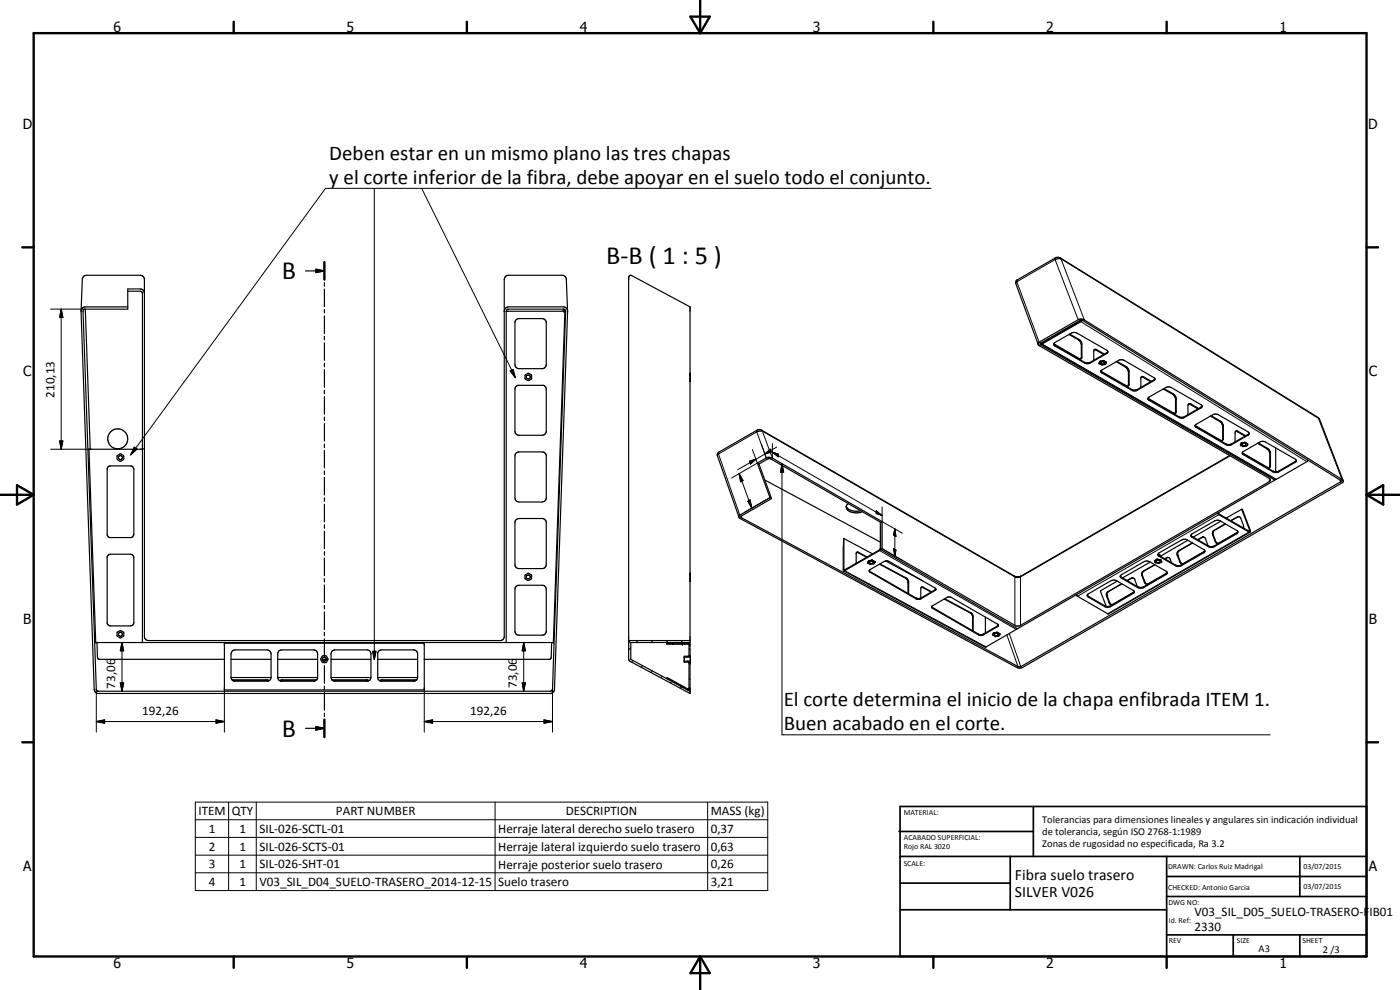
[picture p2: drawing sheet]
<svg xmlns="http://www.w3.org/2000/svg" width="420mm" height="297mm" viewBox="0 0 420 297" stroke-linecap="round" stroke-linejoin="round" font-family="sans-serif">
<g fill="none" stroke="#000" stroke-width=".35">
<path d="M97.4 78.7v5.2M24.3 93.4l.4-9.6a1.23 1.23 0 0 1 1.2-1.2h16.3l.8 .4 .3 .7v107.3l.5 .9 .7 .3h105.6l.8-.3 .4-.6v-107.4l.2-.7 1.1-.6h16.2l.6 .2 .6 .8 .3 9.8M25.6 92.8l-.5 .2-.2 .5 4 113.4 .4 .5h136l.3-.2 .2-.4 3.9-113.3-.1-.5-.4-.2h-16.6l-.5 .2-.2 .5v99.3M25.6 92.8l1.5 42M38.3 87.4h3.9l.4 .2 .1 .5v104.7M38.3 92.1h-12.7a1.31 1.31 0 0 0-1.3 1.4l4 113.3 .3 .9 .6 .4h136.2l.5-.2 .5-1.1 3.9-113.3a1.31 1.31 0 0 0-1.2-1.4h-16.5a1.39 1.39 0 0 0-1.3 1.4M43.3 87.8l-.5-.9-.4-.2h-4.1v6.1h-12.7M91.7 81.3h5.7M94.8 80.8l2.6 .5-2.6 .5zM97.4 84.8v1.1M97.4 86.7v5.3M97.4 92.9v1"/>
<path d="M97.4 94.8v5.3M151.9 93.4h17.6l-3.4 99.4h-137.4l-2-58h16M154.8 96.1l.9-.5h7.1l.5 .1 .5 .6 .1 13.1-.1 .5-.5 .6-7.6 .1-.5-.1-.6-.6-.1-13.1zM169.1 92.8v.6M318.8 99.2l.3 .2M319.1 99.1l.2 .1M320.6 98.2l.2 .1M324.5 96.1l.5 .1 77.3 47.9 .2 .3-96.3 55.7-.7-.1-83-44.7v-.5l9.1-5.2M324.5 96.1l-.4 .1-11.8 6.8M324.5 96.1l-11.8 6.9-.1-.2M324.7 96.1l-.3 .4-11.8 6.8-.2-.1M97.4 100.9v1.1"/>
<path d="M97.4 102.9v5.2M97.4 109v1.1M97.4 110.9v5.3M97.4 117.1v1.1M97.4 119v5.3M155 115.9l.5-.3h7.5l.8 .6 .1 .6-.1 13.1-.3 .4-.7 .3h-7.3a1.08 1.08 0 0 1-1-1.2v-12.6l.1-.6zM157.7 112.4l.7-.4 1 .4v1.3l-.7 .5-1-.5zM207.1 112.1v2M207.1 113.5l.1 .1M207.1 113.7h.1M207.2 112.5l-.1 .1M207.2 112.6h-.1"/>
<path d="M311.6 103.3l.3 .5 69 39.8 .4 .5-.4 .4-75.1 43.3-1.1-.1-40-23.1M311.6 103.3l-6.8-18.6 .5-.7 11.4-6.6 1.2-.1 77.7 48 .4 .5 7.1 18.5M311.6 103.3l-.1-.3 .4-.3 11.9-6.9 1.4 .1 77.5 47.9 .4 .5M312.3 103l-.1 .2 .2 .3 70.2 40.6M312.3 103l.1 .2M312.5 103.3l70.2 40.5h.4l9.1-5.3 .4-.5M314.4 101.8l.1 .2M316.4 102.9l5.1-3 1.3-.1 9.3 5.3 .4 .6-.4 .4-4.9 2.8-1.2 .2-9.4-5.3-.3-.4zM320.8 100.4l2.9 1.6 .7 1 .1 4.2-.2 .5M321 100.2l2.9 1.7 .7 1 .1 4.4-.3 .4h-.3l-7.8-4.4 9.2 5.4 .7 .2 1-.2 5.3-3.2M328.4 104.9l2.8 1.4M330.1 108.5l-.2 .6 .9 .4 .8-.1 .4-.6"/>
<path d="M330.1 108.5h.1M330.3 108.4l-.2 .1M330.4 108.8a.56 .56 0 0 1 .6-.3 .56 .56 0 0 1 .4 .6l-.7 .1zM330.4 111.3l.2 .3 9.2 5.4 .5 .1 .8-.1 5.3-3.1 .2-.3M330.5 111.1l5.4-3.1 1-.1 9.4 5.4 .3 .5-.2 .3-5.3 3.1h-1.3l-9.3-5.4zM331.3 108.2l-1 .2M331.3 108.2v.1M331.3 108.3l.6 .3M331.4 106.2l-2.8-1.4-.4 .4v2.9M331.9 108.6l.1 .2M332 108.8h.1M335 108.5l3 1.8 .5 .6 .2 .7-.2 4.3"/>
<path d="M335.2 108.4l2.8 1.6 .8 1 .1 4.3-.4 .6-8.1-4.5M342.5 113.1l2.8 1.5M344.5 119.5l.4 .4 9.1 5.2 .5 .1 .7-.1 5.6-3.3M344.7 119.3l5.1-3 1.3-.2 9.3 5.3 .4 .6-.4 .4-4.9 2.9-1.3 .1-9.3-5.3-.4-.4zM345.6 114.4l-2.9-1.5-.3 .6v2.7M349.1 116.7l2.8 1.6 .8 1 .1 4.3-.2 .4M349.3 116.6l2.9 1.6 .6 .8 .2 .7-.2 4.3-.6-.1-7.7-4.4M35.3 136.7l.7-.5 1 .5v1.2l-.7 .5-1-.5zM42.7 134.7h.6M97.4 125.1v1.1M97.4 127.1v5.2M97.4 133.2v1.1"/>
<path d="M97.4 135.2v5.2M155 135.8l.7-.2h7.1l.7 .2 .3 .5 .1 13.1-.1 .5-.5 .6-7.6 .1-.5-.1-.6-.6-.1-13.1zM227.3 138.9l3.1-1.7 1.4 .3 32.9 19M227.3 138.9l.5 .3M227.3 138.9l3.8 10.4M227.8 139.2l2.7-1.5 .6-.1 33.2 19.1M227.8 139.2l3.8 10.4M356.7 121.2l2.8 1.5M358.7 127.7l.3 .4 8.9 5.1 .7 .2 1-.2 5.3-3.2M358.7 127.6l5.2-3.1 1-.3 .6 .1 9.1 5.3 .3 .6-5.3 3.2-1 .2-.7-.2-9.1-5.2zM359.7 122.6l-2.3-1.4h-.7l-.2 3.2M363.3 124.8l2.8 1.7 .7 1 .1 4.4-.1 .3"/>
<path d="M363.5 124.7l2.8 1.7 .8 1v4.2l-.3 .6-.5-.1-7.6-4.4M369 136.7l-63 36.3-1.6-.2-76.2-43.9-1 .2-11.5 6.6-.4 .7 6.5 18.8M370.8 129.4l2.9 1.5M372.5 133l-.1 .6a1.59 1.59 0 0 0 1.8 .2l.2-.5M372.5 132.9v.1M372.6 132.9h.1M372.7 132.9l-.2 .1M372.8 133.3a.66 .66 0 0 1 .6-.3 .66 .66 0 0 1 .6 .5 .66 .66 0 0 1-.7 .3 .66 .66 0 0 1-.5-.5zM372.8 135.8l7.6 4.5h.5M372.8 135.8l9.7 5.7 1.2-.1 5.3-3.3M372.9 135.7l5.4-3.2 .8-.1 .5 .1 9.1 5.3 .3 .5-5.3 3.3-1.2 .2-9.3-5.4-.3-.2zM373.5 132.8h.3"/>
<path d="M373.5 132.8l-.8 .1M373.6 132.7h.1M373.6 132.7l.2 .1M373.6 132.7l-.1 .1M373.6 132.7l.1 .1M373.8 132.8l.6 .3M373.8 132.8h.1M373.8 130.7l-2.5-1.4h-.3l-.3 .6v2.7M374.4 133.1v.2M374.4 133.2v.1M377.4 133l2.8 1.7 .7 .7 .2 .7v3.8l-.2 .4M377.6 132.9l3 1.8 .6 .8 .1 4.5-.4 .3"/>
<path d="M382.9 134.4v7.2M32.4 140.2l.7-.4h6l.7 .2 .3 .6 .1 19.7-.4 .8-.4 .2h-6.5l-.7-.8v-19.9zM97.4 141.3v1.1M97.4 143.2v5.3M97.4 149.4v1M97.4 151.3v5.3M97.4 157.4v1.1M97.4 159.4v5.2M154.8 156l.9-.4h7.1l.8 .4 .3 .8-.1 13.1-.3 .4-.7 .3h-7.3a1.08 1.08 0 0 1-1-1.2v-12.6zM229.5 144l34.7 18.6M231.1 149.3l.5 .3M231.1 149.3l-9.1 5.3-.2 .2v.4"/>
<path d="M254 151.9a3.5 3.5 0 0 0 4.3 1.3M254.6 151.1a1.32 1.32 0 0 0-.6 1.5 1.32 1.32 0 0 0 1.3 1 4.9 4.9 0 0 0 3.5-.1M264.2 156.6l-.1 8.3-10.6 6.1M264.3 156.7v8.2M264.7 156.5l-.4 .2M264.7 156.5v8.1M365.5 154l.3 .4 9.3 5.3M366.4 156.4l-8.3 4.8M367.7 157.1l-3.4 2.1-.4 .4v.9l1.1 2.4 .7 .1 5.7-3.3M367.8 157.2l-3.3 1.9-.4 .5v.8l.8 2.2 .6 .5M371.5 159.5l-7.1 4.3-.7 .2-1-.2-5.3-3.2M371.7 155l.6 .4 .9 2.2v.8"/>
<path d="M371.7 155l-2.4 1.2M371.7 155l-2.3 1.3M372.6 152.8l.3 .2 2.3 6.1-.1 .6M372.6 152.8l-4.6 2.6M372.6 152.8l2.4 6.6-9.4-5.5M375.1 159.7l-42.5 24.5-9.2-5.3-.4-.4M382.6 144.1l-77.2 44.5-41.1-23.7M382.6 143.8v.3M403.1 144.3l-.1 .5-96.1 55.5-.7 .1-1.1-.2-82.9-44.6-.4-.4M32.4 166.7l.7-.4h6l.7 .2 .3 .5v20a.95 .95 0 0 1-1 .8h-6l-.6-.2-.3-.6v-20zM97.4 165.5v1.1M97.4 167.4v5.3"/>
<path d="M97.4 173.6v1M97.4 175.5v5.3M155 175.9l.7-.3h7.1a1.21 1.21 0 0 1 1.1 1.2l-.1 13.1-.5 .6-.5 .1h-7.1l-.7-.3-.5-.9v-12.6zM157.7 172.5l.7-.5 1 .5v1.2l-.7 .5-1-.5zM207.1 172.1v2M207.1 172.6h.1M207.1 173.5l.1 .1M207.1 173.7h.1M207.2 172.5l-.1 .1M253.1 164.5v6.5l.2 .3 .2-.1M253.2 171.3l42.5 22.9 9.6-5.6M253.3 161.6l.1 9.4"/>
<path d="M253.3 161.6l-.1 .1M253.3 161.6l8.5 4.6M253.4 171h.1M253.5 171v.2M253.5 171h-.1M260.3 167.1l-3.1-1.4-.2 .3v3M260.6 168.3l-.1 .7a1.51 1.51 0 0 0 1.8 .1l.3-.4M260.7 168.3h-.1M260.8 168.2l-.2 .1M260.9 171.2l14 8.3 .6 .1 .8-.1M261 168.5l.9-.1a.52 .52 0 0 1-.3 .8 .52 .52 0 0 1-.7-.4zM261.7 168.1h.2"/>
<path d="M261.7 168.1l-.9 .1M261.7 168.1h.1M261.9 168.1l.6 .4M262.5 168.5l.1 .2M264.1 169.2l8.2 4.5 .4 .9v3.5M264.3 164.8l-.3 .4-10.5 6M264.7 164.6l-.4 .3M265.8 168.3l11.1 6M272.5 174.9v3.1M279.6 177.5l-3-1.4-.3 .5v2.9M280.8 176.8l-4.5 2.7M280.9 176.7l-.2 .4-4.4 2.6-1 .1-14.2-8.1-.2-.2v-.4l4.5-2.7 1-.1 14.2 8.1 .3 .5"/>
<path d="M283.5 179.6l8.2 4.5 .3 .8v4.4M326.3 178.4l7.1-4.2 .7-.2 1 .2 5.1 3 .2 .3-.3 .6-6.8 3.9-.7 .2-1-.2-5-2.8-.3-.3zM335.3 174.4l-5 2.8 1.7 4.7M336.2 172.7l7.1-4.2 .7-.2 1 .2 5.1 3 .2 .3-.3 .6-6.8 3.9-.7 .2-1.1-.2-4.9-2.9-.3-.2zM336.6 175.1l-4.3 2.5-.2 .4v.9l.8 1.9 .3 .5 .5 .1M336.7 175.2l-4.1 2.3-.3 .5-.1 .6 .8 2.2 .7 .6M338.2 174.2l1.5-.8 .5 .1 .3 .2 .8 2.3M339.9 173.4l-1.6 .8M340.3 177.6l-6.6 3.8M340.4 177.5l-7.1 4.3-.7 .2-1-.2-5.3-3.2M345.2 168.7l-8.3 4.7M346.5 168.3l.2 .5 1 .3 .9-.6"/>
<path d="M346.5 168.3h.1M346.5 169.4l-3.4 2-.4 .5v.8l.7 2 .4 .5 .5 .1M346.6 169.5l-3.3 1.9-.4 .4v.9l.8 2 .6 .6M347 168.3a.7 .7 0 0 1 1.1 .2 .66 .66 0 0 1-.6 .3 .66 .66 0 0 1-.5-.5zM347.2 167.9h1M347.2 167.9l-.7 .4M347.2 167.8v.1M347.5 166.4l.9 .4M347.7 166l6.9-4 .7-.2 1 .2 5.2 3 .1 .3-.1 .4-7 4.1-.7 .2-1-.2-5-2.9-.3-.4zM348.2 167.9l.2 .2M348.2 167.9l.2 .1M348.4 166.8v.2"/>
<path d="M348.4 168.1l.2 .4M348.4 168v.1M348.4 168l.2 .5M349.6 167.6l1.1-.3 .4 .3 .5 1.2M350.2 171.9l-5.9 3.4M350.3 171.7l-7.1 4.4-.7 .2-1.1-.2-5.2-3.3M350.4 167.3l-.7 .4M356.5 162.1l-8.1 4.7M357.6 160.3l6.9-4 .7-.2 1 .2 5.1 3 .2 .3-.3 .5-6.8 3.9-.7 .3-1-.3-5-2.8-.3-.4zM357.8 162.9l-4.4 2.6-.1 1.1 1.1 2.5h.7l6.4-3.7M357.9 162.9l-4.3 2.6-.2 .9 .8 2.2 .7 .6M361.1 161.1l-1.7 .8"/>
<path d="M361.1 161.1l.6 .4 .8 2.2M361.1 161.1l-1.5 .9M361.6 165.2l-7.1 4.3-.7 .2-1-.2-5.3-3.2M362.5 163.7h.1M29.1 192.8l.1 4.4 .5 .6h37.6M35.3 189.7l.7-.5 1 .5 .2 1.1-1.2 .6-.9-.6zM67.3 193h60v14h-60zM69.3 197.8h12.1M69.8 195.2l.8-.2h9.6l.7 .2 .5 1v7l-.3 .8-.7 .4h-10.1l-.5-.3-.5-.9v-7zM83.3 197.8h12M83.8 195.2l.7-.2h9.6l.8 .2 .4 .8v7.5l-.2 .5-.7 .4h-10.1l-.5-.3-.5-.9v-7zM96.7 197.8h1.2"/>
<path d="M97.4 181.7v1M97.4 183.6v5.2M97.4 189.7v1.1M97.4 191.7v5.2M97.4 197.8v1.1M97.4 199.7v5.3M99.3 197.8h12M99.8 195.2l.7-.2h9.6l.8 .2 .4 .8v7.5l-.2 .5-.7 .4h-10.1l-.5-.3-.5-.9v-7zM113.4 197.8h11.9M165.6 192.8l-.2 4.4-.4 .6h-37.7M201.8 193v.3M204.8 193v.3"/>
<path d="M205.3 198.4h1.9M205.3 197.2h1.9M206.8 198.7l-.1 7.9-.4 .1-6.1-3.4-.1 .2 6.3 3.5 .7-.4M206.8 196.7l.2-.1v.3M207 198.7l-.2 .1M207.1 192.2h-18l-.4 .6M207.1 192.8h-17.8v5l17.8 9.6M207.1 196.9v-104.8l-17.8-9.5-.6 .6v114.6l.3 .6 18.1 9.7v-9.4M207.1 193.4l-.6-.4h-6.4v.3l6.6 .1 .1 3.5M207.1 196.9l.1-.1v2l-.1-.1M207.1 196.9h-1.8v1.8h1.8M279.6 182l14.4 8.4 1.1-.2 4.5-2.7"/>
<path d="M279.7 181.8l4.4-2.5 1-.2 14.4 8.2 .1 .4-.1 .3-4.6 2.6h-1.1l-13.9-8.1-.3-.3zM291.9 185.4v3.8M295.7 185.2v4.7M297.9 190.4v.1M298.1 190l-.2 .5M298.3 189.9l-.2 .1M298.4 190.2l.8-.2 .4 .4a.67 .67 0 0 1-1.2-.2zM299.3 189.7l.1 .1M299.4 189.8l.6 .5M299.4 189.8l-1.1 .1M300 190.3l-.3 .6a1.53 1.53 0 0 1-1.8-.4M300 190.2v.1"/>
<path d="M69.4 203.3h12M69.6 204h10.5l.6 .2M69.9 204.2l10.6 .1M83.3 203.3h12M91.7 218.5h5.7M94.8 204.2l-10.7 .1M94.8 218l2.6 .5-2.6 .5zM95.1 204h-10.5l-.7 .2M97.4 205.9v1M97.4 207.8v5.3M97.4 214v1M97.4 215.9v5.2"/>
<path d="M99.3 203.3h12M99.6 204h10.5l.7 .2M99.9 204.2l10.6 .1M113.4 203.3h11.9M124.8 204.2l-10.6 .1M125 204h-10.4l-.7 .2M125.1 204l-.7 .4-10.4-.1M125.1 204l.2-.8v-7l-.4-1-.7-.2h-9.7l-.7 .2-.4 .8v7.5l.6 .8"/>
<circle cx="158.6" cy="113.1" r=".6"/>
<circle cx="35.4" cy="131.7" r="2.99"/>
<circle cx="36.1" cy="137.3" r=".6"/>
<circle cx="158.5" cy="173.1" r=".6"/>
<circle cx="36.1" cy="190.3" r=".6"/>
<circle cx="97.3" cy="197.8" r="1.1"/>
<circle cx="97.3" cy="197.8" r=".6"/>
</g>
<g fill="#000">
<circle cx="169.2" cy="93.4" r=".18"/>
<circle cx="169.5" cy="93.4" r=".18"/>
<circle cx="207.2" cy="113.5" r=".18"/>
<circle cx="207.2" cy="112" r=".18"/>
<circle cx="207.2" cy="114.2" r=".18"/>
<circle cx="207.2" cy="113.7" r=".18"/>
<circle cx="207.2" cy="112.4" r=".18"/>
<circle cx="207.2" cy="112.6" r=".18"/>
<circle cx="329.8" cy="109" r=".18"/>
<circle cx="330.1" cy="108.5" r=".18"/>
<circle cx="330.2" cy="108.4" r=".18"/>
<circle cx="330.3" cy="108.4" r=".18"/>
<circle cx="331.1" cy="108.2" r=".18"/>
<circle cx="331.3" cy="108.3" r=".18"/>
<circle cx="331.9" cy="108.6" r=".18"/>
<circle cx="332" cy="108.8" r=".18"/>
<circle cx="372.3" cy="133.5" r=".18"/>
<circle cx="372.5" cy="133" r=".18"/>
<circle cx="372.6" cy="132.9" r=".18"/>
<circle cx="372.7" cy="132.9" r=".18"/>
<circle cx="373.5" cy="132.8" r=".18"/>
<circle cx="374.4" cy="133.1" r=".18"/>
<circle cx="374.4" cy="133.3" r=".18"/>
<circle cx="207.2" cy="172.6" r=".18"/>
<circle cx="207.2" cy="172" r=".18"/>
<circle cx="207.2" cy="172.5" r=".18"/>
<circle cx="207.2" cy="173.7" r=".18"/>
<circle cx="207.2" cy="173.5" r=".18"/>
<circle cx="207.2" cy="174.2" r=".18"/>
<circle cx="260.4" cy="168.8" r=".18"/>
<circle cx="260.6" cy="168.3" r=".18"/>
<circle cx="260.8" cy="168.2" r=".18"/>
<circle cx="261.9" cy="168.1" r=".18"/>
<circle cx="262.5" cy="168.5" r=".18"/>
<circle cx="346.5" cy="168.3" r=".18"/>
<circle cx="346.5" cy="168.2" r=".18"/>
<circle cx="347.2" cy="167.8" r=".18"/>
<circle cx="347.3" cy="167.8" r=".18"/>
<circle cx="347.4" cy="167.8" r=".18"/>
<circle cx="348.2" cy="167.9" r=".18"/>
<circle cx="348.3" cy="167.9" r=".18"/>
<circle cx="348.4" cy="168" r=".18"/>
<circle cx="348.6" cy="168.5" r=".18"/>
<circle cx="166.1" cy="192.8" r=".18"/>
<circle cx="188.7" cy="192.8" r=".18"/>
<circle cx="204.8" cy="193" r=".18"/>
<circle cx="204.8" cy="193.3" r=".18"/>
<circle cx="205.3" cy="198.4" r=".18"/>
<circle cx="207" cy="196.7" r=".18"/>
<circle cx="207.1" cy="198.7" r=".18"/>
<circle cx="207.1" cy="196.9" r=".18"/>
<circle cx="207.2" cy="196.8" r=".18"/>
<circle cx="207.2" cy="198.8" r=".18"/>
<circle cx="207.2" cy="198.4" r=".18"/>
<circle cx="298.2" cy="189.9" r=".18"/>
<circle cx="298.3" cy="189.9" r=".18"/>
<circle cx="299.1" cy="189.7" r=".18"/>
<circle cx="299.4" cy="189.8" r=".18"/>
<circle cx="300" cy="190.1" r=".18"/>
<circle cx="300" cy="190.2" r=".18"/>
<circle cx="207.1" cy="207.4" r=".18"/>
</g>
<g fill="none" stroke="#000" stroke-width=".3">
<path d="M112.3 56.5v141.4M126.6 56.6l28.1 56.7M279.4 56.5h-181.7l-58.5 80M316.6 77.9l7 18M316.6 77.9l-11.4 6.6M316.7 77.4l-.1 .5M318.3 77.4l.1 .3M318.4 77.7l7 18.3M318.4 77.7l-.6-.1-1.2 .3M318.4 77.7l77.3 47.8M15.2 92.8h10.4M18.4 92.8l.5 2.4h-1z"/>
<path d="M18.4 92.8v42M305.2 84.5l6.7 18.2M305.2 84.5l-.4 .5M305.3 84l-.1 .5M324.4 96.3v.2l67.8 42M153.1 111.3l.9-.4 .7 2.4zM312.2 103l.2 .5M312.3 103l.3-.1 .1 .3 70.4 40.6M316.6 103.5v.3M323.9 101.9l-.2 .1M324.7 103.3l-.2 .2M324.7 107.1l-.2 .1"/>
<path d="M325.5 108.7v.2M327.2 108.7v.2M329.1 104.9l-.2 .1M330.7 111.7v.2M332.1 105.8v.3M338 110l-.2 .2M338.9 111.5l-.2 .1M338.9 115.3l-.2 .1M339.6 116.8v.3M341.3 116.8v.3M343.2 113.1l-.2 .1M344.9 119.9v.2"/>
<path d="M346.3 114v.2M352.2 118.2l-.3 .1M353 119.7l-.2 .1M15.2 134.8h12.1M17.9 132.3h1l-.5 2.5zM40.3 134.2l.8 .5-1.9 1.8zM215.6 136.2l6.4 18.4M215.6 136.2l-.3 .5M215.7 135.7l-.1 .5M224.9 138.3l2-.5-1.7 1.4zM225.8 134.9l1.5 4-7.7 4.5M226.9 137.8l-5.5 3.1"/>
<path d="M227.1 129.6l2.9 7.8-1.5-4.1M227.1 129.6l-11.5 6.6M227.2 129.1l-.1 .5M228.7 129.1l.1 .3M228.8 129.4l3 8.1v-4.4M228.8 129.4l-1.7 .2M228.8 129.4l75.9 43.8 .6 .1 .8-.1 63.1-36.4M229.6 136.2l1.6-1.5 .3 .9zM229.6 136.2l-2.7 1.6M231.8 135.7l1.8 .6v.8zM231.8 135.7l32.9 19M233.1 134.2l-3.5 2"/>
<path d="M234.7 139.1l.5 2.5h-1zM234.7 139.1v81.4h146.5M353 123.4l-.2 .2M353.8 125v.3M355.5 125v.3M357.4 121.2l-.2 .1M359 128.1v.2M360.4 122.2v.2M366.3 126.4l-.2 .1M367.1 127.8l-.2 .1M367.1 131.6l-.2 .1M367.9 133.2v.2"/>
<path d="M369.6 133.2v.2M371.5 129.4l-.2 .1M373.2 136.2v.2M374.6 130.3v.3M380.4 134.5l-.2 .2M381.3 136l-.2 .1M381.3 139.7l-.2 .2M388.7 138.5v.2M395.6 125.3l.1 .2M395.7 125.5l7 18.3M395.7 125.5l.3 .3M221.8 142.1l1.2 2.1-.7 .4z"/>
<path d="M221.8 142.1l3.8 10.3M222.5 154.9l.1 .5M224.4 150.4l.7-.4 .5 2.4zM231.1 149.3l-7.7 4.5M263 153.3l1.7 1.4-1.7-.6zM264.7 152.1v4.4l6.1 3.5M268.6 158.7l.3 2.3-.7-.5zM268.6 158.7v8.2M364.5 159.1l-.2 .1M365.8 154.2v.2l-42.4 24.5M371.2 159.9v.2M371.4 155.1h.1"/>
<path d="M372.7 153h.2M374.9 159.4v.2l-42.5 24.5M375.2 159.1h.1M375.2 159.1l-.5 .2M380.9 143.6v.9M382 141.4v.2M383.7 141.4v.2M402.1 143.9l.2 .7M253.1 171h.4M253.2 161.7l-.1 2.8M253.5 171.2l42.4 22.9M257.1 165.8l.4 .1"/>
<path d="M257.5 165.9l2.5 1.3M257.7 165.7l-.2 .2M261.1 171.5v.2M263.9 169.3l7.9 4.2M264 165v.2l41 23.6M264.3 164.5l-.1 .1M264.7 164.6l6.1 3.5M268.2 164.6l.7 .4-.3 1.9zM271.8 173.5l.4 .4 .3 1M271.9 173.4l-.1 .1M272.7 174.6l-.2 .2M274.9 179.5v.2"/>
<path d="M276.3 179.5v.2M276.5 176.2l.4 .1M276.9 176.3l2.5 1.4M277.1 176.2l-.2 .1M280.6 177v.2M283.3 179.7l7.9 4.2M304.4 172.8l.2 14.8M306.4 172.8l-.1 14.8M326.6 178.9v.3M332.3 178.8l-.2 .1M332.6 177.5h-.1M336.5 173.2v.2"/>
<path d="M339.5 173.4h.2M340.1 177.8v.3M341.4 176.1v.2M342.7 172.7h.2M343.2 176.1v.2M343.3 171.4h-.2M343.4 174.7h.3M347.8 166.7v.2M350 172.1v.3M350.2 167.3h.1M352.8 169.5v.3M353.5 166.6h-.2"/>
<path d="M353.7 165.3h.2M354.1 168.6h.1M354.5 169.5v.3M357.7 161v.2M361 161.2h-.2M361.3 165.6v.3M362.7 163.8v.2M364.1 160.4l-.2 .1M364.4 163.8v.2M364.9 162.4l-.2 .1M36.6 192.8l.5 2.5h-1zM36.6 192.8v14.6"/>
<path d="M111.8 195.4h1l-.5 2.5zM157.2 192.8l.5 2.5h-1zM157.2 192.8v14.6M189.3 194.4l-.6 .6M190 198.2l-.5 .4M191.5 192.2l-.6 .6M192.9 199.8l-.5 .4M196 192.2l-.6 .6M200.5 192.2l-.7 .6M200.7 193l.3 .3M204.9 192.2l-.5 .6M205.2 193l.3 .3"/>
<path d="M206.3 196.9l-.2 .3M206.4 198.4l-.2 .3M206.8 199.1l.3 .3M206.8 194.6l.3 .3M279.9 182.3v.2M291.2 183.9l.5 .7 .2 .8M291.4 183.9h-.2M292 189.1l-.1 .1M292 185.1l-.1 .1M293.7 190.2v.3M295.1 190.2v.3M299.3 187.8v.2"/>
<path d="M302.2 190.5l3.3 9.5M302.9 190.1l3.5 9.9M331.6 181.8v.2M332.9 180.8h.1M333.3 181.8v.2M28.9 216.5l2.5-.5v1zM28.9 216.5h38.4M28.9 206.8v12.9M36.1 204.9h1l-.5 2.5zM64.8 216l2.5 .5-2.5 .5zM67.3 206.4v13.3M127.3 216.5l2.5-.5v1z"/>
<path d="M127.3 216.5h38.5M127.3 206.4v13.3M156.7 204.9h1l-.5 2.5zM163.3 216l2.5 .5-2.5 .5zM165.8 206.8v12.9M195.8 201.3l-.4 .5M198.7 202.9l-.4 .4M201.6 204.5l-.4 .4M204.2 205.5l.8 .7M204.5 206l-.4 .5M206.8 203.6l.3 .3M207.1 208l-.1 .1"/>
<path d="M58.6 240.7h171.8v26.5h-171.8zM58.6 246h171.8M58.6 251.2h171.8M58.6 256.6h171.8M68.6 240.7v26.5M76.9 240.7v26.5M148.6 240.7v26.5M212.4 240.7v26.5M58.6 261.9h171.8"/>
</g>
<g fill="none" stroke="#000" stroke-width=".71">
<path d="M10.1 9.9h400v277.1h-400zM70.1 6.5v3.4M140.1 6.5v3.4M207.2 5h5.8l-2.9 4.9zM210.1 0v9.9M280.1 6.5v3.4M350.1 6.5v3.4M6.7 74.2h3.4M97.4 78.7v5.2M410.1 74.2h3.5M.1 148.5h10M5.1 145.6l5 2.9-5 2.9z"/>
<path d="M410.1 148.5h10M410.1 148.5l5-2.9v5.8zM97.4 215.9v5.2M6.7 222.7h3.4M410.1 222.7h3.5M70.1 287v3.4M140.1 287v3.4M210.1 287v10M210.1 287l2.9 5h-5.8zM280.1 287v3.4M350.1 287v3.4"/>
</g>
<g fill="none" stroke="#000" stroke-width=".51">
<path d="M269.8 249.5h40.3M270.1 242h140v45h-140zM270.1 257h140M303.2 257v16M310.1 242v15M350.1 257v30M390.1 257v12M270.1 265h33.1M270.1 273h80M350.1 269h60M350.1 263h60M350.1 280.5h60"/>
<path d="M370.1 280.5v6.5M390.1 280.5v6.5"/>
</g>
<g fill="#000">
<path d="M18.4 92.8l.5 2.4h-1zM94.8 80.8l2.6 .5-2.6 .5zM153.1 111.3l.9-.4 .7 2.4zM17.9 132.3h1l-.5 2.5zM40.3 134.2l.8 .5-1.9 1.8zM224.9 138.3l2-.5-1.7 1.4zM229.6 136.2l1.6-1.5 .3 .9zM231.8 135.7l1.8 .6v.8zM221.8 142.1l1.2 2.1-.7 .4zM224.4 150.4l.7-.4 .5 2.4zM234.7 139.1l.5 2.5h-1zM263 153.3l1.7 1.4-1.7-.6z"/>
<path d="M268.2 164.6l.7 .4-.3 1.9zM268.6 158.7l.3 2.3-.7-.5zM36.6 192.8l.5 2.5h-1zM111.8 195.4h1l-.5 2.5zM157.2 192.8l.5 2.5h-1zM28.9 216.5l2.5-.5v1zM36.1 204.9h1l-.5 2.5zM64.8 216l2.5 .5-2.5 .5zM94.8 218l2.6 .5-2.6 .5zM127.3 216.5l2.5-.5v1zM156.7 204.9h1l-.5 2.5zM163.3 216l2.5 .5-2.5 .5z"/>
</g>
<g font-size="7.9">
<text x="84.6" y="83.8">B</text>
<text x="181.9" y="79.3">B-B ( 1 : 5 )</text>
<text x="84.6" y="221">B</text>
</g>
<g font-size="6.3">
<text x="98.8" y="47.9">Deben estar en un mismo plano las tres chapas</text>
<text x="98.8" y="55.2">y el corte inferior de la fibra, debe apoyar en el suelo todo el conjunto.</text>
<text x="235.2" y="211.9">El corte determina el inicio de la chapa enfibrada ITEM 1.</text>
<text x="235.2" y="219.1">Buen acabado en el corte.</text>
</g>
<g font-size="4.7">
<text x="304.6" y="263.9">Fibra suelo trasero</text>
<text x="304.6" y="269.3">SILVER V026</text>
</g>
<g font-size="4.2">
<text x="34" y="9.6">6</text>
<text x="104" y="9.6">5</text>
<text x="174" y="9.6">4</text>
<text x="244" y="9.6">3</text>
<text x="314" y="9.6">2</text>
<text x="384" y="9.6">1</text>
<text x="6.8" y="38.7">D</text>
<text x="410.6" y="38.7">D</text>
<text x="7" y="112.9">C</text>
<text x="410.8" y="112.9">C</text>
<text x="7" y="187.1">B</text>
<text x="410.8" y="187.1">B</text>
<text x="7" y="261.4">A</text>
<text x="410.8" y="261.4">A</text>
<text x="34" y="290.4">6</text>
<text x="104" y="290.4">5</text>
<text x="174" y="290.4">4</text>
<text x="244" y="290.4">3</text>
<text x="314" y="290.4">2</text>
<text x="384" y="290.4">1</text>
</g>
<g font-size="3.9">
<text x="16.3" y="119.3" transform="rotate(-90 16.3 119.3)">210,13</text>
<text x="34.5" y="206.6" transform="rotate(-90 34.5 206.6)">73,06</text>
<text x="155.1" y="206.4" transform="rotate(-90 155.1 206.4)">73,06</text>
<text x="42.7" y="214.4">192,26</text>
<text x="141.1" y="214.4">192,26</text>
<text x="59.6" y="244.6">ITEM</text>
<text x="69.5" y="244.6">QTY</text>
<text x="100.8" y="244.6">PART NUMBER</text>
<text x="169.8" y="244.6">DESCRIPTION</text>
<text x="213.3" y="244.6">MASS (kg)</text>
<text x="62.7" y="249.9">1</text>
<text x="71.8" y="249.9">1</text>
<text x="77.8" y="249.9">SIL-026-SCTL-01</text>
<text x="149.5" y="250">Herraje lateral derecho suelo trasero</text>
<text x="213.3" y="249.9">0,37</text>
<text x="62.7" y="255.2">2</text>
<text x="71.8" y="255.2">1</text>
<text x="77.8" y="255.2">SIL-026-SCTS-01</text>
<text x="149.5" y="255.3">Herraje lateral izquierdo suelo trasero</text>
<text x="213.3" y="255.2">0,63</text>
<text x="62.7" y="260.5">3</text>
<text x="71.8" y="260.5">1</text>
<text x="77.8" y="260.5">SIL-026-SHT-01</text>
<text x="149.5" y="260.6">Herraje posterior suelo trasero</text>
<text x="213.3" y="260.5">0,26</text>
<text x="62.7" y="265.8">4</text>
<text x="71.8" y="265.8">1</text>
<text x="77.8" y="265.8">V03_SIL_D04_SUELO-TRASERO_2014-12-15</text>
<text x="149.5" y="265.9">Suelo trasero</text>
<text x="213.3" y="265.8">3,21</text>
<text x="358.5" y="275">V03_SIL_D05_SUELO-TRASERO-FIB01</text>
<text x="358.5" y="279.4">2330</text>
</g>
<g font-size="3.1">
<text x="312.7" y="246.8">Tolerancias para dimensiones lineales y angulares sin indicación individual</text>
<text x="312.7" y="250.4">de tolerancia, según ISO 2768-1:1989</text>
<text x="312.7" y="254">Zonas de rugosidad no especificada, Ra 3.2</text>
<text x="377.7" y="285.6">A3</text>
<text x="397" y="285.9">2 /3</text>
</g>
<g font-size="2.4">
<text x="271.2" y="244.4">MATERIAL:</text>
<text x="271.3" y="252">ACABADO SUPERFICIAL:</text>
<text x="271.3" y="254.6">Rojo RAL 3020</text>
<text x="271.2" y="259.7">SCALE:</text>
<text x="350.6" y="260.8">DRAWN: Carlos Ruiz Madrigal</text>
<text x="391.2" y="260.6">03/07/2015</text>
<text x="350.6" y="267">CHECKED: Antonio Garcia</text>
<text x="391.2" y="266.7">03/07/2015</text>
<text x="350.6" y="271.4">DWG NO:</text>
<text x="350.8" y="276.9">Id. Ref:</text>
<text x="350.8" y="282.8">REV</text>
<text x="371.2" y="282.9">SIZE</text>
<text x="390.9" y="282.9">SHEET</text>
</g>
</svg>
